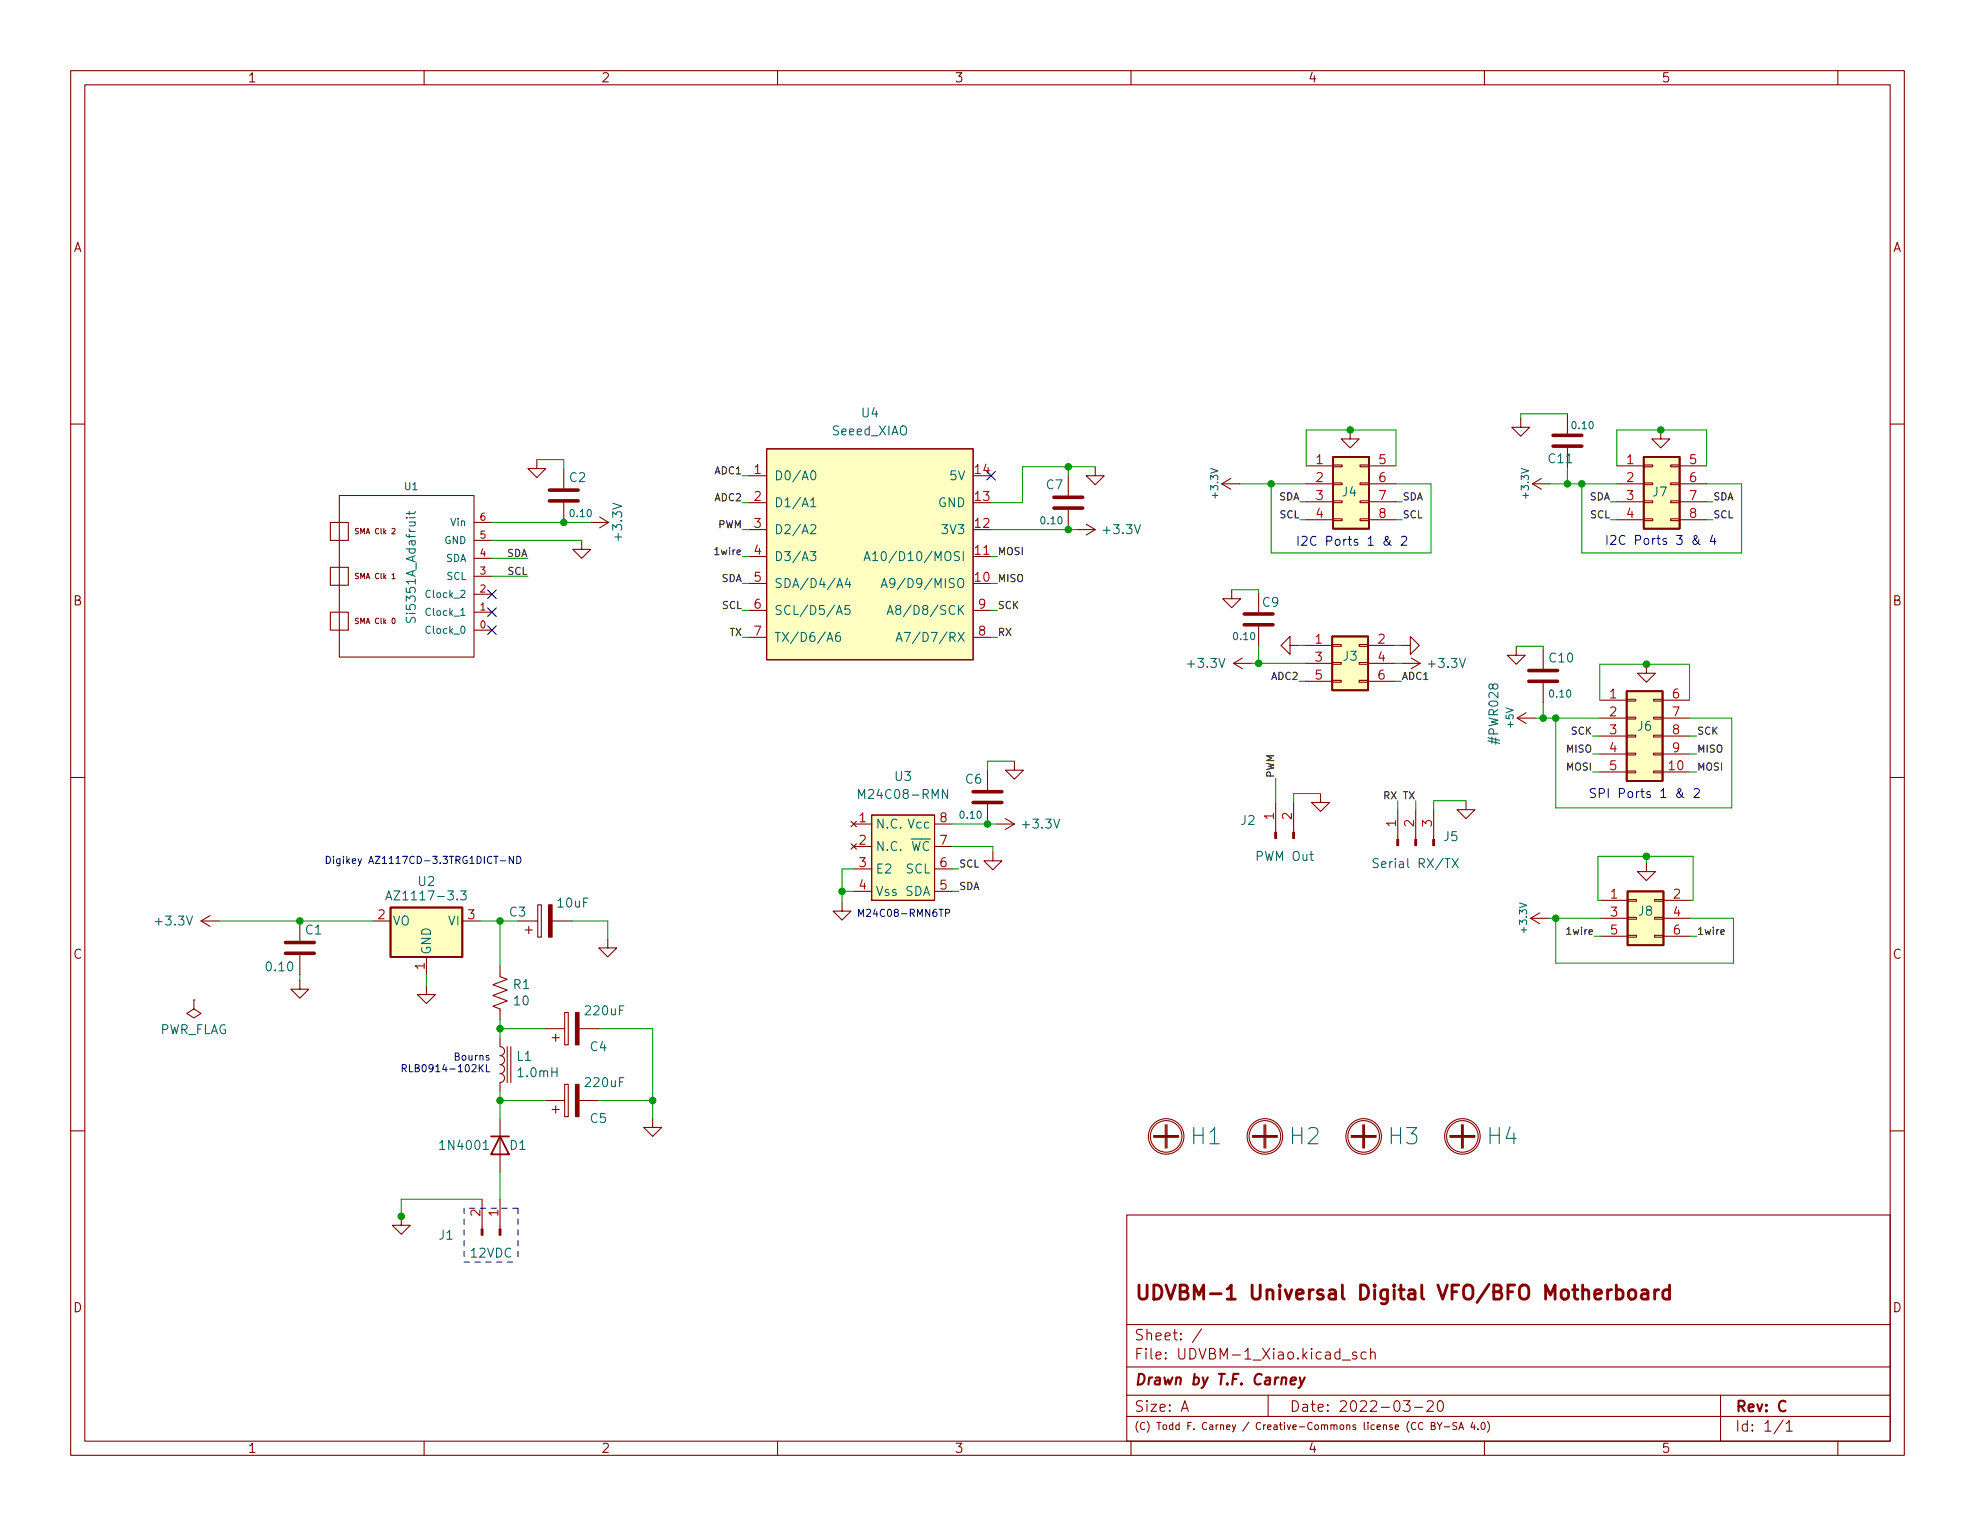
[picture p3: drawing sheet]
<svg xmlns="http://www.w3.org/2000/svg" width="279mm" height="216mm" viewBox="0 0 279 216" stroke-linecap="round" stroke-linejoin="round" font-family="sans-serif">
<g fill="none" stroke="#840000" stroke-width=".15">
<path d="M10 10h259.4v195.9h-259.4zM12 12h255.4v191.9h-255.4zM60 10v2M110 10v2M160 10v2M210 10v2M260 10v2M10 60h2M215.1 59.2v1.3h-1.2l1.2 1.2 1.3-1.2h-1.3M221.7 58.5v2.8M267.4 60h2M46.7 73.9h2.6v2.6h-2.6z"/>
<path d="M48 70.1h19.1v22.9h-19.1zM55.5 74.8h.3l.1 .2-.5 .5h.5M67.1 79h2.5M67.1 76.5h2.5M67.1 73.9h2.5M75.9 65v1.3h-1.2l1.2 1.3 1.3-1.3h-1.3M79.8 66.3v2.8M79.8 71.1v2.8M82.3 76.5v1.2h1.3l-1.3 1.3-1.3-1.3h1.3M83.6 73.9h2.5M84.8 73.2l1.3 .7M86.1 73.9l-1.3 .8"/>
<path d="M105.9 74.9h2.6M105.9 67.3h2.6M105.9 78.7h2.6M105.9 71.1h2.6M108.5 63.5h29.2v29.8h-29.2zM137.7 78.7h2.5M151.1 67.3v2.8M151.1 72.1v2.8M152.4 74.9h2.5M153.7 74.2l1.2 .7M154.9 66v1.3h1.3l-1.3 1.3-1.2-1.3h1.2M154.9 74.9l-1.2 .8"/>
<path d="M172.8 68.5l1.3 .7M172.8 68.5h2.6M174.1 67.7l-1.3 .8M184.8 68.5h3.8M184.8 65.9h3.8M184.8 71h3.8M184.8 73.5h3.8M188.6 73.4h1.3v.3h-1.3zM188.6 70.9h1.3v.2h-1.3zM188.6 68.3h1.3v.3h-1.3zM188.6 65.8h1.3v.2h-1.3zM191 60.8v1.3h-1.3l1.3 1.3 1.3-1.3h-1.3"/>
<path d="M192.4 73.4h1.3v.3h-1.3zM192.4 70.9h1.3v.2h-1.3zM192.4 68.3h1.3v.3h-1.3zM192.4 65.8h1.3v.2h-1.3zM193.7 68.5h3.8M193.7 65.9h3.8M193.7 71h3.8M193.7 73.5h3.8M216.8 68.5h2.5M216.8 68.5l1.3 .7M218.1 67.7l-1.3 .8M221.7 63.4v2.8"/>
<path d="M228.7 68.5h3.8M228.7 65.9h3.8M228.7 71h3.8M228.7 73.5h3.8M232.5 73.4h1.3v.3h-1.3zM232.5 70.9h1.3v.2h-1.3zM232.5 68.3h1.3v.3h-1.3zM232.5 65.8h1.3v.2h-1.3zM234.9 60.8v1.3h-1.2l1.2 1.3 1.3-1.3h-1.3M236.3 73.4h1.3v.3h-1.3zM236.3 70.9h1.3v.2h-1.3zM236.3 68.3h1.3v.3h-1.3z"/>
<path d="M236.3 65.8h1.3v.2h-1.3zM237.6 68.5h3.8M237.6 65.9h3.8M237.6 71h3.8M237.6 73.5h3.8M46.7 86.6h2.6v2.6h-2.6zM46.7 80.3h2.6v2.5h-2.6zM55.5 81.3l.2-.2v.8M55.5 81.9h.4M55.6 87.5a.41 .41 0 0 1 .3 .3 .41 .41 0 0 1-.3 .4 .51 .51 0 0 1 0-.7zM67.1 89.2h2.5M67.1 86.6h2.5"/>
<path d="M67.1 84.1h2.5M67.1 81.5h2.5M105.9 82.6h2.6M105.9 86.4h2.6M105.9 90.2h2.6M137.7 86.4h2.5M137.7 90.2h2.5M174.2 83.4v1.3h-1.2l1.2 1.3 1.3-1.3h-1.3M174.5 93.9l1.3 .7M174.5 93.9h2.5M175.8 93.1l-1.3 .8M178.1 83.8v2.8"/>
<path d="M178.1 88.6v2.8M182.5 91.3v1.3l-1.3-1.3 1.3-1.3v1.3h1.3M184.7 93.9h3.8M184.7 91.3h3.8M184.7 96.4h3.8M188.5 96.3h1.2v.2h-1.2zM188.5 93.7h1.2v.3h-1.2zM188.5 91.2h1.2v.2h-1.2zM192.3 96.3h1.2v.2h-1.2zM192.3 93.7h1.2v.3h-1.2zM192.3 91.2h1.2v.2h-1.2zM193.5 93.9h3.9"/>
<path d="M193.5 91.3h3.9M193.5 96.4h3.9M198.2 91.3h1.3v1.3l1.3-1.3-1.3-1.3v1.3M198.4 93.9h2.5M199.6 93.1l1.3 .8M200.9 93.9l-1.3 .7M214.5 91.4v1.3h-1.3l1.3 1.3 1.3-1.3h-1.3M218.3 91.8v2.8M218.3 96.6v2.8M226.3 99.1h3.8M230.1 98.9h1.3v.3h-1.3zM232.9 94v1.3h-1.3l1.3 1.2 1.3-1.2h-1.3"/>
<path d="M233.9 98.9h1.3v.3h-1.3zM235.2 99.1h3.8M10 110h2M120.4 116.2l.8 .8M120.4 119.4l.8 .7M120.8 116.6h2.5M120.8 119.8h2.5M121.2 116.2l-.8 .8M121.2 119.4l-.8 .7M123.3 115.3h8.9v12.1h-8.9zM132.2 116.6h2.5M132.2 119.8h2.5"/>
<path d="M139.7 109v2.8M139.7 113.8v2.8M141 116.6h2.5M142.2 115.8l1.3 .8M143.5 107.7v1.3h1.3l-1.3 1.2-1.3-1.2h1.3M143.5 116.6l-1.3 .7M180.5 113.5v4.3M183 113.5v4.3M186.8 112.3v1.2h1.3l-1.3 1.3-1.3-1.3h1.3M197.7 114.6v4.2M200.3 114.6v4.2M202.8 114.6v4.2"/>
<path d="M207.4 113.3v1.3h1.3l-1.3 1.2-1.3-1.2h1.3M214.6 101.6l1.3 .8M214.6 101.6h2.6M215.9 100.8l-1.3 .8M226.3 101.6h3.8M226.3 109.2h3.8M226.3 104.1h3.8M226.3 106.7h3.8M230.1 109.1h1.3v.2h-1.3zM230.1 106.6h1.3v.2h-1.3zM230.1 104h1.3v.3h-1.3zM230.1 101.5h1.3v.2h-1.3z"/>
<path d="M233.9 109.1h1.3v.2h-1.3zM233.9 106.6h1.3v.2h-1.3zM233.9 104h1.3v.3h-1.3zM233.9 101.5h1.3v.2h-1.3zM235.2 101.6h3.8M235.2 109.2h3.8M235.2 104.1h3.8M235.2 106.7h3.8M267.4 110h2M28.4 130.3l1.3 .8M28.4 130.3h2.6M29.7 129.5l-1.3 .8"/>
<path d="M42.4 138.7v1.3h1.3l-1.3 1.2-1.3-1.2h1.3M42.4 130.3v2.8M42.4 135.1v2.8M52.7 130.3h2.5M60.3 139.4v1.3h1.3l-1.3 1.3-1.2-1.3h1.2M60.3 135.4v2.5M65.4 130.3h2.5M70.7 136.7v1.5l1.1 .4-2.1 .7 2.1 .8-2.1 .7 2.1 .8-2.1 .8 1 .3v1.6M73.3 130.3h2.8M74.3 131.6h1M74.8 131.1v1M76.1 128h.5v4.6h-.5z"/>
<path d="M78.1 130.3h2.8M86 132.8v1.3h1.2l-1.2 1.3-1.3-1.3h1.3M119.1 127.6v1.3h-1.2l1.2 1.3 1.3-1.3h-1.3M120.8 122.9h2.5M120.8 126.1h2.5M132.2 122.9h2.5M132.2 126.1h2.5M140.5 120.5v1.3h-1.3l1.3 1.3 1.2-1.3h-1.2M216.5 129.9h2.6M216.5 129.9l1.3 .8M217.8 129.2l-1.3 .7M226.4 127.4h3.9"/>
<path d="M226.4 129.9h3.9M226.4 132.5h3.9M230.3 132.3h1.2v.3h-1.2zM230.3 129.8h1.2v.2h-1.2zM230.3 127.3h1.2v.2h-1.2zM232.9 122v1.3h1.3l-1.3 1.3-1.3-1.3h1.3M234.1 132.3h1.2v.3h-1.2zM234.1 129.8h1.2v.2h-1.2zM234.1 127.3h1.2v.2h-1.2zM235.3 127.4h3.8M235.3 129.9h3.8M235.3 132.5h3.8"/>
<path d="M10 160h2M27.4 141.5v1.2l1 .7-1 .6-1-.6 1-.7M27.4 141.5h.1M70.7 146.8v1.3a.64 .64 0 0 1 .7 .6 .64 .64 0 0 1-.7 .7 .64 .64 0 0 1 .7 .6 .64 .64 0 0 1-.7 .6 .64 .64 0 0 1 .7 .7 .64 .64 0 0 1-.7 .6 .64 .64 0 0 1 .7 .6 .64 .64 0 0 1-.7 .7v1.2M70.7 158.2v7.7M71.8 148.1v5.1M72.3 148.1v5.1M77.1 145.5h2.8M77.1 155.7h2.8M78.1 146.8h1M78.1 157h1M78.6 146.3v1"/>
<path d="M78.6 156.5v1M79.9 143.3h.5v4.5h-.5zM79.9 153.4h.5v4.6h-.5zM81.9 145.5h2.8M81.9 155.7h2.8M92.3 158.2v1.3h1.3l-1.3 1.3-1.2-1.3h1.2M164.8 159.1v3.3M165 159.1v3.3M165.1 159.1v3.3M178.8 159.1v3.3M178.9 159.1v3.3M179.1 159.1v3.3"/>
<path d="M192.8 159.1v3.3M192.9 159.1v3.3M193 159.1v3.3M206.8 159.1v3.3M206.9 159.1v3.3M207 159.1v3.3M267.4 160h2M56.8 172.1v1.3h1.2l-1.2 1.2-1.3-1.2h1.3M68.2 169.7v4.2M70.7 169.7v4.2M159.4 171.9h108v32h-108zM163.2 160.9h3.6"/>
<path d="M163.2 160.8h3.6M163.2 160.7h3.6M177.2 160.9h3.5M177.2 160.8h3.5M177.2 160.7h3.5M191.1 160.9h3.6M191.1 160.8h3.6M191.1 160.7h3.6M205.1 160.9h3.6M205.1 160.8h3.6M205.1 160.7h3.6M159.4 197.4h108"/>
<path d="M159.4 193.4h108M159.4 187.4h108M167.1 199.7l.5-1.5 .5 1.5M167.3 199.2h.7M170 188l-1.3 1.9M179.4 197.4v3M189.9 192.4h1.1M191.9 191.4l-.4-.1-.2 .2 .1 .2 .5 .2 .1 .1-.1 .2-.1 .1-.5-.1M193.3 191.4l-.5-.1-.3 .3v.4l.2 .2 .1 .1 .5-.1M193.9 191.4a.37 .37 0 0 1 .6 .1v.8M193.9 190.8v1.5M198.5 198.2h1l-.5 .5a.41 .41 0 0 1 .5 .3v.4l-.2 .2-.5 .1-.3-.2"/>
<path d="M200.1 199.1h1.2M201.9 198.3l.2-.1h.5a.41 .41 0 0 1 .1 .6l-.9 .9h1M203.5 198.3a.36 .36 0 0 1 .3-.1 .36 .36 0 0 1 .3 .3 .77 .77 0 0 1-.4 1.2 .91 .91 0 0 1-.2-1.4zM243.4 197.4v6.5M60 203.9v2M110 203.9v2M159.4 200.4h108M160 203.9v2M201.3 201.3a.47 .47 0 0 0-.7 .4 .47 .47 0 0 0 .5 .6l.2-.1M202.5 201.7h.4l.1-.2v-.2h-.5v1h.4l.1-.1v-.3l-.2-.2M203.3 201.3l.4 .5 .3-.5M203.7 201.8v.5"/>
<path d="M204.3 201.9h.8M206.1 201.3h-.4l-.2 .1 .1 .3 .4 .2v.3l-.1 .1-.4-.1M206.4 202.3l.3-1 .3 1M206.5 202h.5M208.3 201.2l-.2 .7h.6M208.6 201.6v.7M209.1 202.2v.1M209.7 201.3h.1a.53 .53 0 0 1 .3 .5 .53 .53 0 0 1-.3 .5 .66 .66 0 0 1-.1-1zM210 203.9v2M210.4 201.1a1.15 1.15 0 0 1 0 1.5M252.3 200.9l-1.3 1.9M252.7 201.4l.4-.4v1.5"/>
<path d="M252.7 202.5h.8M260 203.9v2"/>
<circle cx="165" cy="160.8" r="2.51"/>
<circle cx="165" cy="160.8" r="2.24"/>
<circle cx="178.9" cy="160.8" r="2.51"/>
<circle cx="178.9" cy="160.8" r="2.24"/>
<circle cx="192.9" cy="160.8" r="2.51"/>
<circle cx="192.9" cy="160.8" r="2.24"/>
<circle cx="206.9" cy="160.8" r="2.51"/>
<circle cx="206.9" cy="160.8" r="2.24"/>
</g>
<path d="M182.6 195.4l.7-.2v-.2l-.1-.1-.5 .1-.1 .7 .1 .2 .5-.1M183.9 194.9l.2 1M184.6 194.9l-.7 1.3-.2 .2" fill="none" stroke="#840000" stroke-width=".3"/>
<path d="M228 182.5a.51 .51 0 0 0-.6 .4M228.7 182.6l.5-.1 .4 .4v.5l-.2 .3-.2 .1-.5-.1M228.7 181.8v2M230.5 182.7a.54 .54 0 0 1 .5-.2 .54 .54 0 0 1 .4 .4v.5a.54 .54 0 0 1-.5 .4 .54 .54 0 0 1-.5-.4v-.5zM232.3 182.6l.2-.1 .5 .1 .1 .2v1M233.1 182.9l-.6 .1a.39 .39 0 0 0-.3 .4 .39 .39 0 0 0 .3 .4l.6-.1M234.1 182.5v1.3M234.7 182.5a.51 .51 0 0 0-.6 .4M236.2 182.6l-.6-.1-.4 .4v.5l.2 .3 .2 .1 .6-.1M236.2 181.8v2" fill="none" stroke="#840000" stroke-width=".4"/>
<g fill="#840000" stroke="#840000" stroke-width=".15">
<path d="M68.1 173.9h.2v.9h-.2z"/>
<path d="M70.6 173.9h.3v.9h-.3z"/>
<path d="M81.4 143.3h.5v4.5h-.5z"/>
<path d="M81.4 153.4h.5v4.6h-.5z"/>
<path d="M77.6 128h.5v4.6h-.5z"/>
<path d="M182.9 117.8h.2v.8h-.2z"/>
<path d="M180.3 117.8h.3v.8h-.3z"/>
<path d="M202.7 118.8h.2v.8h-.2z"/>
<path d="M200.2 118.8h.2v.8h-.2z"/>
<path d="M197.6 118.8h.3v.8h-.3z"/>
</g>
<g fill="none" stroke="#006464" stroke-width=".15">
<path d="M57.5 73.2h.1M57.9 72.3v.5M58.7 72.3v.3h-.1h-1.1M114.6 78h.8l-.4 .5 .4 .1v.6l-.2 .1h-.4l-.2-.1M114.7 70.8l.4-.4v1.3M114.7 74.4l.2-.2h.3l.2 .2v.2v.2l-.8 .7h.8M114.7 71.7h.7M114.8 66.7l.2-.1a.68 .68 0 0 1 .3 1.2l-.2 .1a.69 .69 0 0 1-.3-1.2zM122.2 79.3l.5-1.3 .4 1.3M122.4 79h.6M123.5 78.4l.3-.4v1.3M123.5 79.3h.7"/>
<path d="M117 90.7l.4-1.2 .4 1.2M117.1 90.4h.6M118.3 86.9l.4-1.2 .5 1.2M118.4 83.1l.4-1.2 .4 1.2M118.4 86.6h.6M118.5 82.8h.6M118.8 89.5a.5 .5 0 0 0-.6 .5v.5l.1 .2h.4l.2-.1v-.4l-.1-.2h-.4l-.2 .2M119.9 81.8l-.3 .9h.8M120.2 85.7h-.6l-.1 .6 .2-.2 .4 .1 .2 .2-.1 .4-.2 .1h-.3l-.2-.1M120.2 82.3v.8M124.7 83.1l.4-1.2 .4 1.2M124.8 82.8h.6"/>
<path d="M125.5 86.9l.4-1.2 .5 1.2M125.6 86.6h.6M126.6 82.4l-.2 .2h-.3l-.2-.2v-.3l.1-.2h.4l.1 .1a.84 .84 0 0 1-.3 1.1h-.2M126.8 90.7l.4-1.2 .4 1.2M126.9 90.4h.6M127 86.2l-.3-.2 .1-.2 .2-.1h.3l.1 .2v.2l-.6 .2-.1 .2 .1 .3 .2 .1h.3l.1-.2v-.2l-.2-.3M127.9 89.5h.9l-.6 1.2M121.5 113v-1.3l.4 .9 .4-.9v1.3M134.1 111.7v1.3l-.8-1.3v1.3M54.6 127.3l.4-1.2 .4 1.2M54.7 127h.6M65.2 126.1h.7l-.4 .4 .4 .2v.5l-.2 .1h-.4l-.1-.1"/>
<path d="M195 121.5h-.5l-.2 .1v.4l.6 .2 .1 .3-.3 .2h-.4M205.4 121.5l.9 1.2M206.3 121.5l-.9 1.2M68.4 162.6h.7"/>
</g>
<g fill="none" stroke="#840000" stroke-width=".51">
<path d="M77.7 70.9h4.1M77.7 69.3h4.1M149.1 71.9h4.1M149.1 70.4h4.1M219.7 63.1h4.1M219.7 61.6h4.1M176 88.4h4.1M176 86.9h4.1M216.3 96.4h4M216.3 94.9h4M137.7 113.5h4M137.7 112h4"/>
<path d="M40.4 134.9h4M40.4 133.4h4"/>
</g>
<g fill="#ffffc2" stroke="#ffffc2" stroke-width=".14">
<path d="M188.6 64.6h5.1v10.2h-5.1z"/>
<path d="M108.5 63.5h29.2v29.8h-29.2z"/>
<path d="M230.3 126.1h5v7.6h-5z"/>
<path d="M55.2 128.4h10.2v7h-10.2z"/>
<path d="M232.5 64.6h5.1v10.2h-5.1z"/>
<path d="M123.3 115.3h8.9v12.1h-8.9z"/>
<path d="M188.5 90h5v7.7h-5z"/>
<path d="M230.1 97.8h5.1v12.7h-5.1z"/>
</g>
<path d="M188.6 64.6h5.1v10.2h-5.1zM232.5 64.6h5.1v10.2h-5.1zM188.5 90h5v7.7h-5zM230.1 97.8h5.1v12.7h-5.1zM55.2 128.4h10.2v7h-10.2zM230.3 126.1h5v7.6h-5zM69.5 160.8h2.5M70.7 160.8l1.3 2.5h-2.5z" fill="none" stroke="#840000" stroke-width=".25"/>
<path d="M243.4 131.9l.5-.1v-.2l-.3-.1-.2 .2 .1 .5h.4" fill="none" stroke="#0f0f0f" stroke-width=".15"/>
<g fill="none" stroke="#0000c2" stroke-width=".15">
<path d="M196.6 76.5l-.2 .5a.34 .34 0 0 1-.5 .1 .34 .34 0 0 1 0-.6l.5-.4-.2-.2h-.2a1.21 1.21 0 0 0 .8 1.2M198.3 76l.2-.1h.3l.1 .1 .1 .2-.1 .2-.7 .7h.8M240.3 76.4l-.2 .5a.34 .34 0 0 1-.5 0 .34 .34 0 0 1 0-.5l.5-.4-.2-.2h-.2a1.21 1.21 0 0 0 .8 1.2M242.3 75.7l-.3 .9h.7M242.6 76.2v.8M238 112.2l-.2 .5a.34 .34 0 0 1-.5 0 .34 .34 0 0 1 0-.5l.5-.4-.2-.2h-.2a1.21 1.21 0 0 0 .8 1.2M239.7 111.7l.2-.1h.3l.1 .1 .1 .2-.1 .2-.7 .7h.8M69.9 121.2h.6M70.8 121.8h.8M72.6 121.2v1l-.6-1v1M73.1 121.2a.51 .51 0 0 1 .6 .5 .51 .51 0 0 1-.6 .5zM132.8 128.6h.6"/>
<path d="M133.8 129.2l.4-.1 .1-.1v-.3l-.5-.1v1.1M56.9 151.2l.5-.1 .1-.1-.1-.3-.5-.1v1M57.2 151.2l.3 .4M57.9 150.6v1h.5"/>
</g>
<path d="M65.7 170.9v7.7M65.7 178.6h7.6M73.3 170.9v7.7M73.3 170.9h-7.6" fill="none" stroke="#0000c2" stroke-width=".15" stroke-dasharray=".8 .8"/>
<g fill="none" stroke="#009600" stroke-width=".15">
<path d="M221.7 58.5h-6.6v.7M69.6 73.9h14M69.6 79h5.1M69.6 76.5h12.7M75.9 65h3.9v1.3M105 71.1h.9M105 74.9h.9M105 78.7h.9M105 67.3h.9M140.2 74.9h12.2M140.2 78.7h.9M151.1 66v1.3"/>
<path d="M154.9 66h-10.2v5.1h-4.5M175.4 68.5h9.4M179.8 68.5v9.7h22.6v-9.7h-4.9M183.9 73.5h.9M183.9 71h.9M184.8 65.9v-5.1h12.7v5.1M197.5 73.5h.9M197.5 71h.9M219.3 68.5h9.4M221.7 66.2v2.3M223.8 68.5v9.7h22.6v-9.7h-5M227.8 73.5h.9"/>
<path d="M227.8 71h.9M228.7 65.9v-5.1h12.7v5.1M241.4 73.5h.9M241.4 71h.9M69.6 81.5h5.1M105 90.2h.9M105 86.4h.9M105 82.6h.9M140.2 90.2h.9M140.2 86.4h.9M140.2 82.6h.9M174.2 83.4h3.9v.4"/>
<path d="M177 93.9h7.7M178.1 91.4v2.5M183.8 91.3h.9M183.8 96.4h.9M197.4 91.3h.8M197.4 93.9h1M197.4 96.4h.8M214.5 91.4h3.8v.4M218.3 99.4v2.2M226.3 99.1v-5.1h12.7v5.1M134.7 116.6h6.3M134.7 119.8h5.8v.7"/>
<path d="M143.5 107.7h-3.8v1.3M180.5 110.1v3.4M186.8 112.3h-3.8v1.2M197.7 113.3v1.3M200.3 113.3v1.3M207.4 113.3h-4.6v1.3M217.2 101.6h9.1M220.1 101.6v12.7h24.9v-12.7h-6M225.3 104.1h1M225.3 106.7h1M225.3 109.2h1M239 104.1h1"/>
<path d="M239 106.7h1M239 109.2h1M31 130.3h21.7M42.4 137.9v.8M60.3 137.9v1.5M67.9 130.3h5.4M70.7 130.3v6.4M80.9 130.3h5.1v2.5M119.1 126.1h1.7M120.8 122.9h-1.7v4.7M134.7 122.9h.9M134.7 126.1h.9"/>
<path d="M219.1 129.9h7.3M220.1 129.9v6.4h25.1v-6.4h-6.1M225.6 132.5h.8M226.4 127.4h-.3v-6.2h13.4v6.2h-.4M232.9 121.2v.8M239.1 132.5h.9M70.7 145.5h6.4M70.7 144.3v2.5M70.7 154.4v3.8M70.7 155.7h6.4M84.7 145.5h7.6v12.7M84.7 155.7h7.6"/>
<path d="M68.2 169.7h-11.4v2.5M70.7 165.9v3.8"/>
</g>
<path d="M139.6 66.7l1.2 1.2M140.8 66.7l-1.2 1.2M69 86l1.2 1.2M69 83.5l1.2 1.2M69 88.5l1.2 1.3M70.2 86l-1.2 1.2M70.2 83.5l-1.2 1.2M70.2 88.5l-1.2 1.3" fill="none" stroke="#000084" stroke-width=".15"/>
<g fill="#009600" stroke="#009600" stroke-width=".15">
<circle cx="232.9" cy="121.2" r=".46"/>
<circle cx="220.1" cy="129.9" r=".46"/>
<circle cx="70.7" cy="155.7" r=".46"/>
<circle cx="42.4" cy="130.3" r=".46"/>
<circle cx="56.8" cy="172.1" r=".46"/>
<circle cx="70.7" cy="145.5" r=".46"/>
<circle cx="70.7" cy="130.3" r=".46"/>
<circle cx="92.3" cy="155.7" r=".46"/>
<circle cx="79.8" cy="73.9" r=".46"/>
<circle cx="220.1" cy="101.6" r=".46"/>
<circle cx="218.3" cy="101.6" r=".46"/>
<circle cx="178.1" cy="93.9" r=".46"/>
<circle cx="232.9" cy="94" r=".46"/>
<circle cx="234.9" cy="60.8" r=".46"/>
<circle cx="221.7" cy="68.5" r=".46"/>
<circle cx="223.8" cy="68.5" r=".46"/>
<circle cx="179.8" cy="68.5" r=".46"/>
<circle cx="191" cy="60.8" r=".46"/>
<circle cx="151.1" cy="66" r=".46"/>
<circle cx="151.1" cy="74.9" r=".46"/>
<circle cx="139.7" cy="116.6" r=".46"/>
<circle cx="119.1" cy="126.1" r=".46"/>
</g>
<g font-size="3.2" fill="#006464">
<text x="168.6" y="161.9">H1</text>
<text x="182.6" y="161.9">H2</text>
<text x="196.5" y="161.9">H3</text>
<text x="210.5" y="161.9">H4</text>
</g>
<text font-size="2.8" fill="#840000" x="160.4" y="183.9">UDVBM-1 Universal Digital VFO/BFO Motherboard</text>
<g font-size="2.1" fill="#840000">
<text x="160.4" y="189.7">Sheet: /</text>
<text x="160.4" y="196">Drawn by T.F. Carney</text>
<text x="160.4" y="192.4">File: UDVBM-1_Xiao.kicad_sch</text>
<text x="160.4" y="199.7">Size: A</text>
<text x="182.4" y="199.7">Date: 2022-03-20</text>
<text x="245.4" y="199.7">Rev: C</text>
<text x="245.4" y="202.5">Id: 1/1</text>
</g>
<g font-size="1.8" fill="#840000">
<text x="35" y="11.6">1</text>
<text x="85" y="11.6">2</text>
<text x="135" y="11.6">3</text>
<text x="185" y="11.6">4</text>
<text x="235" y="11.6">5</text>
<text x="10.3" y="35.6">A</text>
<text x="267.7" y="35.6">A</text>
<text x="10.3" y="85.7">B</text>
<text x="267.7" y="85.7">B</text>
<text x="10.3" y="135.6">C</text>
<text x="267.7" y="135.6">C</text>
<text x="10.3" y="185.7">D</text>
<text x="267.7" y="185.7">D</text>
<text x="35" y="205.6">1</text>
<text x="85" y="205.6">2</text>
<text x="135" y="205.6">3</text>
<text x="185" y="205.6">4</text>
<text x="235" y="205.6">5</text>
</g>
<g font-size="1.8" fill="#006464">
<text x="121.9" y="59.1">U4</text>
<text x="117.8" y="61.6">Seeed_XIAO</text>
<text x="219.1" y="65.5">C11</text>
<text x="80.6" y="68.2">C2</text>
<text x="109.5" y="67.9">D0/A0</text>
<text x="109.5" y="71.8">D1/A1</text>
<text x="132.7" y="71.8">GND</text>
<text x="134.5" y="67.9">5V</text>
<text x="148" y="69.2">C7</text>
<text x="189.9" y="70.2">J4</text>
<text x="233.8" y="70.2">J7</text>
<text x="88" y="76.2" transform="rotate(-90 88 76.2)">+3.3V</text>
<text x="109.5" y="75.6">D2/A2</text>
<text x="133.5" y="75.6">3V3</text>
<text x="156.3" y="75.6">+3.3V</text>
<text x="109.5" y="79.4">D3/A3</text>
<text x="109.5" y="83.2">SDA/D4/A4</text>
<text x="124.7" y="79.4">A10/D10/MOSI</text>
<text x="126.6" y="83.2">A9/D9/MISO</text>
<text x="58.8" y="87.6" transform="rotate(-90 58.8 87.6)">Si5351A_Adafruit</text>
<text x="109.5" y="87">SCL/D5/A5</text>
<text x="127.4" y="87">A8/D8/SCK</text>
<text x="178.6" y="85.9">C9</text>
<text x="109.5" y="90.8">TX/D6/A6</text>
<text x="128.7" y="90.8">A7/D7/RX</text>
<text x="168.2" y="94.5">+3.3V</text>
<text x="190" y="93.5">J3</text>
<text x="202.3" y="94.5">+3.3V</text>
<text x="219.2" y="93.7">C10</text>
<text x="212" y="105" transform="rotate(-90 212 105)">#PWR028</text>
<text x="231.7" y="103.4">J6</text>
<text x="122.1" y="113">M24C08-RMN</text>
<text x="126.6" y="110.5">U3</text>
<text x="136.6" y="110.9">C6</text>
<text x="123.8" y="117.2">N.C. Vcc</text>
<text x="144.9" y="117.2">+3.3V</text>
<text x="175.6" y="116.7">J2</text>
<text x="204.3" y="119">J5</text>
<text x="59.2" y="125.3">U2</text>
<text x="123.8" y="120.4">N.C.~{WC}</text>
<text x="123.8" y="123.6">E2</text>
<text x="128.2" y="123.6">SCL</text>
<text x="177.8" y="121.8">PWM Out</text>
<text x="195" y="122.8">Serial RX/TX</text>
<text x="22.2" y="130.9">+3.3V</text>
<text x="55.5" y="130.9">VO</text>
<text x="55.7" y="127.4">AZ1117-3.3</text>
<text x="63.5" y="130.9">VI</text>
<text x="72.1" y="129.7">C3</text>
<text x="79" y="128.4">10uF</text>
<text x="123.8" y="126.7">Vss SDA</text>
<text x="231.8" y="129.5">J8</text>
<text x="37.8" y="137.4">0.10</text>
<text x="43.2" y="132.2">C1</text>
<text x="61" y="135.1" transform="rotate(-90 61 135.1)">GND</text>
<text x="72.7" y="139.9">R1</text>
<text x="72.8" y="142.2">10</text>
<text x="83" y="143.6">220uF</text>
<text x="22.5" y="146.3">PWR_FLAG</text>
<text x="83.5" y="148.7">C4</text>
<text x="73.1" y="150.1">L1</text>
<text x="73.4" y="152.4">1.0mH</text>
<text x="83" y="153.8">220uF</text>
<text x="83.5" y="158.9">C5</text>
<text x="62.6" y="162.7">1N4001</text>
<text x="72.1" y="162.7">D1</text>
<text x="62.1" y="175.4">J1</text>
<text x="66.6" y="177.9">12VDC</text>
</g>
<g font-size="1.8" fill="#a90000">
<text x="186.2" y="65.7">1</text>
<text x="195.1" y="65.7">5</text>
<text x="230.1" y="65.7">1</text>
<text x="239" y="65.7">5</text>
<text x="106.7" y="67.1">1</text>
<text x="106.7" y="70.9">2</text>
<text x="138" y="70.9">13</text>
<text x="138" y="67.1">14</text>
<text x="186.2" y="68.2">2</text>
<text x="186.2" y="70.7">3</text>
<text x="195.1" y="68.2">6</text>
<text x="195.1" y="70.7">7</text>
<text x="230.1" y="68.2">2</text>
<text x="230.1" y="70.7">3</text>
<text x="239" y="68.2">6</text>
<text x="239" y="70.7">7</text>
<text x="106.7" y="74.7">3</text>
<text x="138" y="74.7">12</text>
<text x="186.2" y="73.3">4</text>
<text x="195.1" y="73.3">8</text>
<text x="230.1" y="73.3">4</text>
<text x="239" y="73.3">8</text>
<text x="106.7" y="78.5">4</text>
<text x="106.7" y="82.3">5</text>
<text x="138" y="82.3">10</text>
<text x="138" y="78.5">11</text>
<text x="106.7" y="86.1">6</text>
<text x="106.7" y="89.9">7</text>
<text x="138.4" y="89.9">8</text>
<text x="138.4" y="86.1">9</text>
<text x="186.1" y="91.1">1</text>
<text x="186.1" y="93.6">3</text>
<text x="195" y="91.1">2</text>
<text x="195" y="93.6">4</text>
<text x="186.1" y="96.1">5</text>
<text x="195" y="96.1">6</text>
<text x="227.7" y="98.8">1</text>
<text x="227.7" y="101.3">2</text>
<text x="236.6" y="98.8">6</text>
<text x="236.6" y="101.3">7</text>
<text x="227.7" y="103.9">3</text>
<text x="227.7" y="106.4">4</text>
<text x="236.6" y="103.9">8</text>
<text x="236.6" y="106.4">9</text>
<text x="227.7" y="109">5</text>
<text x="236.1" y="109">10</text>
<text x="121.6" y="116.3">1</text>
<text x="121.6" y="119.5">2</text>
<text x="133" y="119.5">7</text>
<text x="133" y="116.3">8</text>
<text x="180.2" y="115.9" transform="rotate(-90 180.2 115.9)">1</text>
<text x="182.8" y="115.9" transform="rotate(-90 182.8 115.9)">2</text>
<text x="197.5" y="117" transform="rotate(-90 197.5 117)">1</text>
<text x="200" y="117" transform="rotate(-90 200 117)">2</text>
<text x="202.6" y="117" transform="rotate(-90 202.6 117)">3</text>
<text x="121.6" y="122.7">3</text>
<text x="121.6" y="125.9">4</text>
<text x="133" y="125.9">5</text>
<text x="133" y="122.7">6</text>
<text x="53.5" y="130">2</text>
<text x="66.2" y="130">3</text>
<text x="227.9" y="127.1">1</text>
<text x="227.9" y="129.7">3</text>
<text x="236.7" y="127.1">2</text>
<text x="236.7" y="129.7">4</text>
<text x="60.1" y="137.1" transform="rotate(-90 60.1 137.1)">1</text>
<text x="227.9" y="132.2">5</text>
<text x="236.7" y="132.2">6</text>
<text x="67.9" y="172.1" transform="rotate(-90 67.9 172.1)">2</text>
<text x="70.5" y="172.1" transform="rotate(-90 70.5 172.1)">1</text>
</g>
<g font-size="1.8" fill="#0000c2">
<text x="183.3" y="77.2">I2C Ports 1 &amp; 2</text>
<text x="226.9" y="77.1">I2C Ports 3 &amp; 4</text>
<text x="224.7" y="112.9">SPI Ports 1 &amp; 2</text>
</g>
<g font-size="1.4" fill="#006464">
<text x="222.5" y="60.7">0.10</text>
<text x="57.3" y="69.3">U1</text>
<text x="172.3" y="70.3" transform="rotate(-90 172.3 70.3)">+3.3V</text>
<text x="216.3" y="70.3" transform="rotate(-90 216.3 70.3)">+3.3V</text>
<text x="62.9" y="77">GND</text>
<text x="63.8" y="74.4">Vin</text>
<text x="80.8" y="73.2">0.10</text>
<text x="147.4" y="74.2">0.10</text>
<text x="63.1" y="79.5">SDA</text>
<text x="63.2" y="82">SCL</text>
<text x="60.6" y="89.7">Clock_0</text>
<text x="60.6" y="87.1">Clock_1</text>
<text x="60.6" y="84.6">Clock_2</text>
<text x="174.6" y="90.6">0.10</text>
<text x="219.3" y="98.7">0.10</text>
<text x="214.1" y="102.9" transform="rotate(-90 214.1 102.9)">+5V</text>
<text x="135.9" y="115.8">0.10</text>
<text x="216" y="131.8" transform="rotate(-90 216 131.8)">+3.3V</text>
</g>
<g font-size="1.4" fill="#0f0f0f">
<text x="101.2" y="67.1">ADC1</text>
<text x="101.2" y="70.9">ADC2</text>
<text x="180.9" y="70.8">SDA</text>
<text x="198.4" y="70.8">SDA</text>
<text x="224.9" y="70.8">SDA</text>
<text x="242.3" y="70.8">SDA</text>
<text x="101.6" y="74.7">PWM</text>
<text x="181.1" y="73.3">SCL</text>
<text x="198.4" y="73.3">SCL</text>
<text x="225" y="73.3">SCL</text>
<text x="242.3" y="73.3">SCL</text>
<text x="71.7" y="78.8">SDA</text>
<text x="71.8" y="81.3">SCL</text>
<text x="101.4" y="78.5">1wire</text>
<text x="102" y="82.3">SDA</text>
<text x="141.1" y="82.3">MISO</text>
<text x="141.1" y="78.5">MOSI</text>
<text x="102.2" y="86.2">SCL</text>
<text x="103.2" y="90">TX</text>
<text x="141.1" y="86.2">SCK</text>
<text x="141.1" y="90">RX</text>
<text x="179.9" y="96.2">ADC2</text>
<text x="198.2" y="96.2">ADC1</text>
<text x="221.7" y="106.5">MISO</text>
<text x="222.3" y="103.9">SCK</text>
<text x="240" y="103.9">SCK</text>
<text x="240" y="106.5">MISO</text>
<text x="180.3" y="110.1" transform="rotate(-90 180.3 110.1)">PWM</text>
<text x="195.8" y="113.1">RX TX</text>
<text x="221.7" y="109">MOSI</text>
<text x="240" y="109">MOSI</text>
<text x="135.6" y="122.7">SCL</text>
<text x="135.6" y="125.9">SDA</text>
<text x="221.9" y="132.3">1wire</text>
<text x="240" y="132.3">1wire</text>
</g>
<g font-size="1.4" fill="#a90000">
<text x="67.9" y="76.2">5</text>
<text x="67.9" y="73.7">6</text>
<text x="67.9" y="83.8">2</text>
<text x="67.9" y="81.3">3</text>
<text x="67.9" y="78.7">4</text>
<text x="67.9" y="88.9">0</text>
<text x="67.9" y="86.4">1</text>
</g>
<g font-size="1.4" fill="#0000c2">
<text x="45.8" y="122.2">Digikey AZ1117CD-3.3TRG1DICT-ND</text>
<text x="121.2" y="129.7">M24C08-RMN6TP</text>
<text x="58.7" y="151.7">RLB0914-102KL</text>
<text x="64.5" y="150">Bourns</text>
</g>
<text font-size="1.4" fill="#840000" x="160.4" y="202.3">(C) Todd F. Carney / Creative-Commons license (CC BY-SA 4.0)</text>
<g font-size="1.1" fill="#840000">
<text x="50.5" y="75.6">SMA Clk 2</text>
<text x="50.5" y="81.9">SMA Clk 1</text>
<text x="50.5" y="88.3">SMA Clk 0</text>
</g>
</svg>
